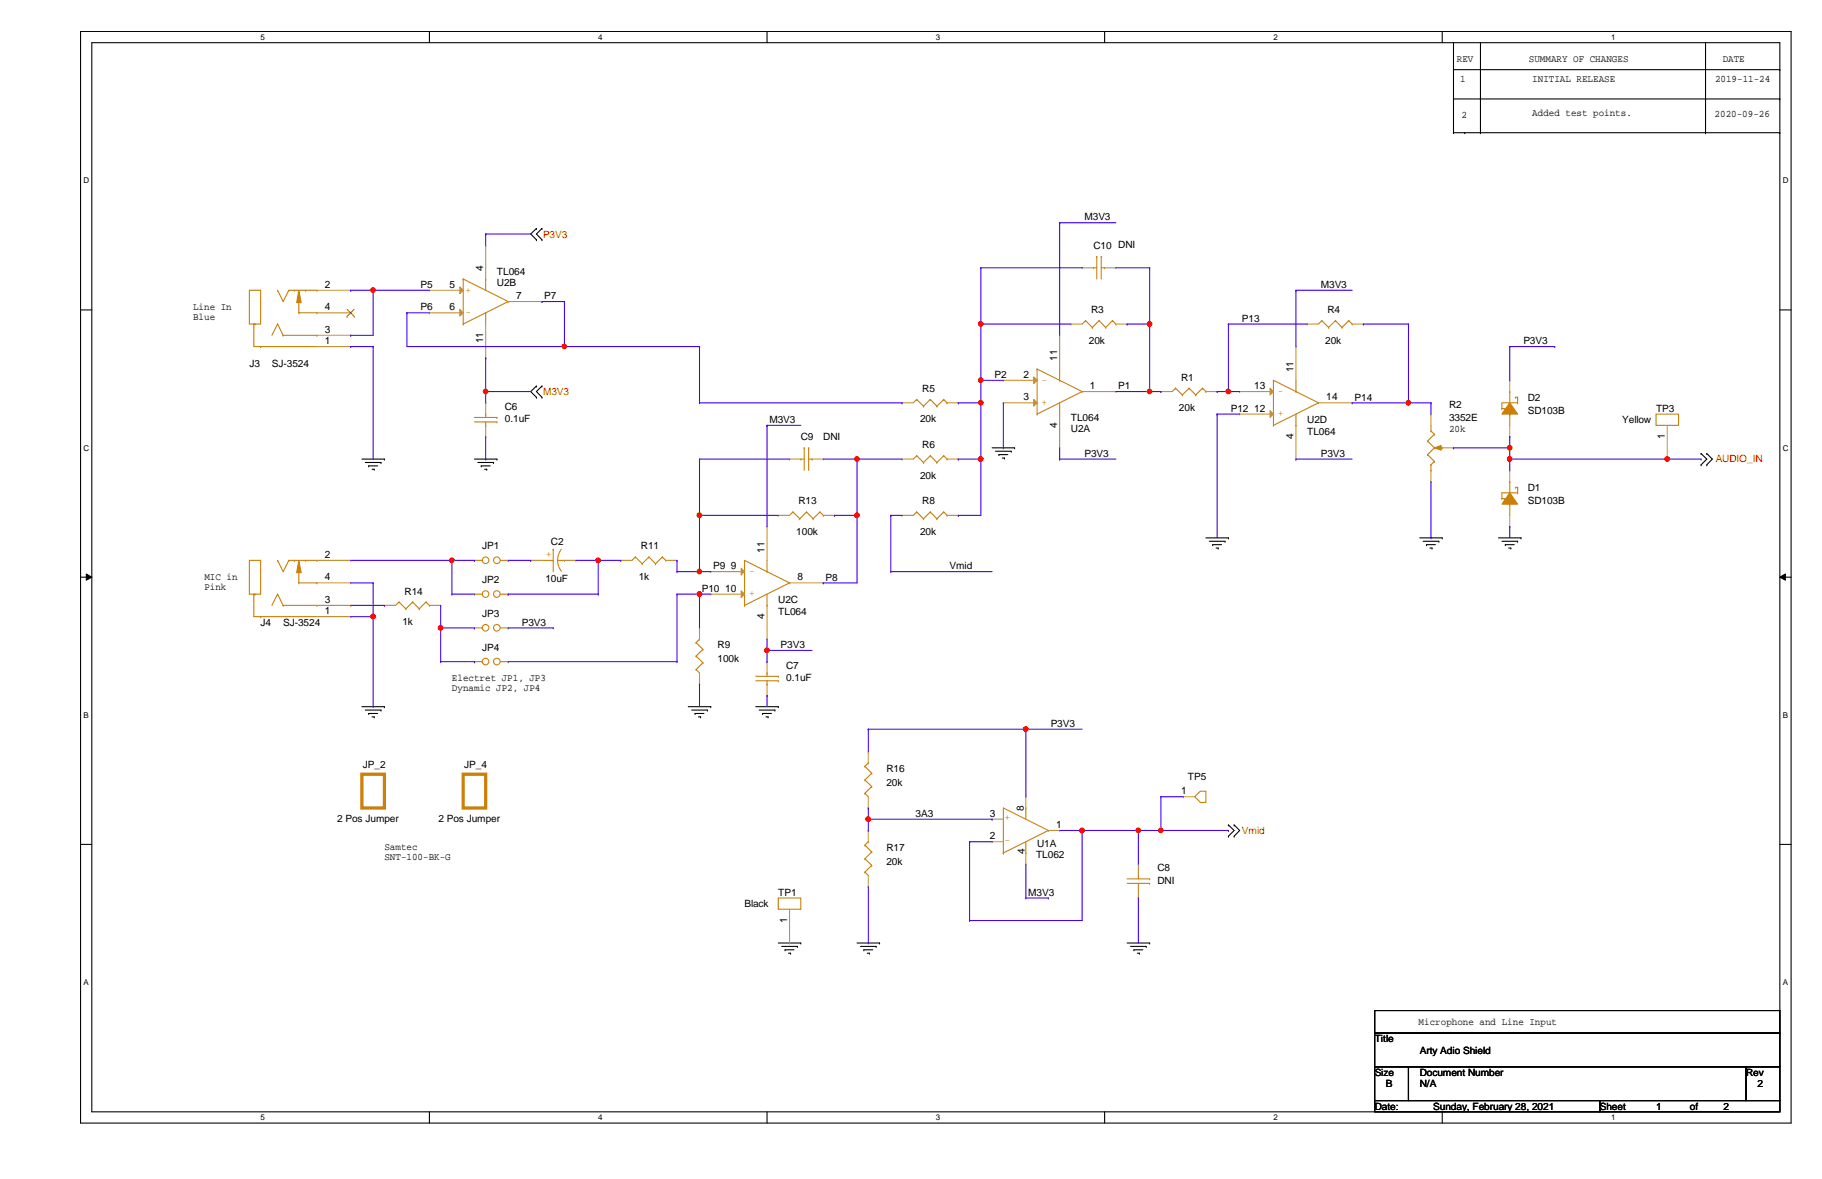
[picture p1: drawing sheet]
<svg xmlns="http://www.w3.org/2000/svg" width="432mm" height="279mm" viewBox="0 0 432 279" stroke-linecap="round" stroke-linejoin="round" font-family="sans-serif">
<path d="M19.1 7.5h405.4v258.6h-405.4zM21.8 10.1h400v253.4h-400z" fill="none" stroke="#000" stroke-width=".25"/>
<g fill="#fff">
<path d="M61.8 7.7h1v2.2h-1z"/>
<path d="M61.8 263.8h1v2.1h-1z"/>
</g>
<path d="M101.8 7.5v2.6M101.8 263.5v2.6" fill="none" stroke="#000" stroke-width=".25"/>
<g fill="#fff">
<path d="M141.8 7.7h1v2.2h-1z"/>
<path d="M141.8 263.8h1v2.1h-1z"/>
</g>
<path d="M181.8 7.5v2.6M181.8 263.5v2.6" fill="none" stroke="#000" stroke-width=".25"/>
<g fill="#fff">
<path d="M221.8 7.7h1v2.2h-1z"/>
<path d="M221.8 263.8h1v2.1h-1z"/>
</g>
<path d="M261.8 7.5v2.6M261.8 263.5v2.6" fill="none" stroke="#000" stroke-width=".25"/>
<g fill="#fff">
<path d="M301.8 7.7h1v2.2h-1z"/>
<path d="M301.8 263.8h1v2.1h-1z"/>
</g>
<path d="M341.8 7.5v2.6M341.8 263.5v2.6" fill="none" stroke="#000" stroke-width=".25"/>
<g fill="#fff">
<path d="M381.8 7.7h1v2.2h-1z"/>
<path d="M381.8 263.8h1v2.1h-1z"/>
<path d="M19.8 41.8h1.3v2.1h-1.3z"/>
<path d="M422.5 41.8h1.3v2.1h-1.3z"/>
<path d="M19.8 105.1h1.3v2.1h-1.3z"/>
<path d="M422.5 105.1h1.3v2.1h-1.3z"/>
</g>
<path d="M19.1 73.4h2.7M421.8 73.4h2.7" fill="none" stroke="#000" stroke-width=".25"/>
<g fill="#fff">
<path d="M19.8 168.4h1.2v2.2h-1.2z"/>
<path d="M422.5 168.4h1.2v2.2h-1.2z"/>
</g>
<path d="M19.1 136.8h2.7M421.8 136.8h2.7" fill="none" stroke="#000" stroke-width=".25"/>
<path d="M20.4 136l1.4 .8-1.4 .7zM421.8 136.8l1.3-.8v1.5z" fill="#000"/>
<path d="M20.4 136l1.4 .8-1.4 .7zM421.8 136.8l1.3-.8v1.5z" fill="none" stroke="#000" stroke-width=".24"/>
<g fill="#fff">
<path d="M19.8 231.8h1.2v2.1h-1.2z"/>
<path d="M422.5 231.8h1.2v2.1h-1.2z"/>
</g>
<g fill="none" stroke="#000" stroke-width=".25">
<path d="M344.5 10.1v21.4M344.5 16.5h77.3M350.9 10.1v21.4M404.2 10.1v21.4M421.8 16.5h.1M344.5 23.5h.1M344.5 31.5h.1M344.5 23.5h77.3M344.5 31.5h77.3M347.1 31.5h.1M350.9 23.5h.1M350.9 31.5h.1"/>
<path d="M404.2 23.5h.1M404.2 31.5h.1M421.8 23.5h.1M421.8 31.5h.1M127.1 54.1h.1M127.1 56.8h.1M127.1 54.1l-1.3 1.4 1.3 1.3M128.4 56.8h.1M128.4 54.1h.1M128.4 54.1l-1.3 1.4 1.3 1.3M127.1 91.5h.1M127.1 94.1h.1"/>
<path d="M127.1 91.5l-1.3 1.3 1.3 1.3M128.4 94.1h.1M128.4 91.5h.1M128.4 91.5l-1.3 1.3 1.3 1.3M85.8 108.8h5.3M86.6 109.6h3.7M87.4 110.4h.1M87.4 110.4h2.1M88.2 111.2h.5M88.7 111.2h.1M90.3 109.6h.1M91.1 108.8h.1"/>
<path d="M112.4 108.8h5.4M113.2 109.6h3.8M114 110.4h.1M114 110.4h2.2M114.9 111.2h.5M115.4 111.2h.1M117 109.6h.1M117.8 108.8h.1M235.1 106.1h5.4M235.9 106.9h3.7M236.7 107.7h.1M236.7 107.7h2.1"/>
<path d="M237.5 108.5h.5M238 108.5h.1M239.6 106.9h.1M240.5 106.1h.1M403.1 110.2h.1M403.1 107.5h.1M403.1 107.5l1.4 1.3-1.4 1.4M404.5 110.2h.1M404.5 107.5h.1M404.5 107.5l1.3 1.3-1.3 1.4M285.8 127.5h5.3M286.6 128.3h3.7"/>
<path d="M287.4 129.1h.1M287.4 129.1h2.1M288.2 129.9h.5M288.7 129.9h.1M290.3 128.3h.1M291.1 127.5h.1M336.5 127.5h5.3M337.3 128.3h3.7M338.1 129.1h.1M338.1 129.1h2.1M338.9 129.9h.5M339.4 129.9h.1"/>
<path d="M341 128.3h.1M341.8 127.5h.1M355.1 127.5h5.4M355.9 128.3h3.8M356.7 129.1h.1M356.7 129.1h2.2M357.5 129.9h.6M358.1 129.9h.1M359.7 128.3h.1M360.5 127.5h.1M85.8 167.5h5.3M86.6 168.3h3.7"/>
<path d="M87.4 169.1h.1M87.4 169.1h2.1M88.2 169.9h.5M88.7 169.9h.1M90.3 168.3h.1M91.1 167.5h.1M163.1 167.5h5.3M163.9 168.3h3.7M164.7 169.1h.1M164.7 169.1h2.1M165.5 169.9h.5M166 169.9h.1"/>
<path d="M167.6 168.3h.1M168.4 167.5h.1M179.1 167.5h5.3M179.9 168.3h3.7M180.7 169.1h.1M180.7 169.1h2.1M181.5 169.9h.5M182 169.9h.1M183.6 168.3h.1M184.4 167.5h.1M291.1 198.2h.1M291.1 195.5h.1"/>
<path d="M291.1 195.5l1.4 1.3-1.4 1.4M292.5 198.2h.1M292.5 195.5h.1M292.5 195.5l1.3 1.3-1.3 1.4M19.1 200.1h2.7M421.8 200.1h2.7M184.4 223.5h5.4M185.3 224.3h3.7M186.1 225.1h.1M186.1 225.1h2.1M186.9 225.9h.5M187.4 225.9h.1"/>
<path d="M189 224.3h.1M189.8 223.5h.1M203.1 223.5h5.3M203.9 224.3h3.7M204.7 225.1h.1M204.7 225.1h2.1M205.5 225.9h.5M206 225.9h.1M207.6 224.3h.1M208.4 223.5h.1M267.1 223.5h5.4M267.9 224.3h3.8"/>
<path d="M268.7 225.1h.1M268.7 225.1h2.1M269.5 225.9h.5M270 225.9h.1M271.7 224.3h.1M272.5 223.5h.1M325.8 239.5h96v5.3h-96zM325.8 244.8h96v8h-96zM325.8 252.8h8v8h-8zM333.8 252.8h80v8h-80zM413.8 252.8h8v8h-8zM325.8 260.8h53.3v2.7h-53.3z"/>
<path d="M379.1 260.8h42.7v2.7h-42.7z"/>
</g>
<g fill="none" stroke="#cc8006" stroke-width=".25">
<path d="M245.8 98.1h.1M245.8 87.5h.1M245.8 87.5v10.6M245.8 87.5l10.7 5.3M251.1 98.1h.1M251.1 90.1h.1M251.1 87.5v2.6M251.1 95.5v2.6M256.5 92.8h.1M256.5 92.8l-10.7 5.3M112.4 156.8h1.9M112.4 148.8h1.9"/>
<path d="M114.3 156.8h.1M114.3 148.8h.1M118.6 156.8h1.8M118.6 148.8h1.8M120.4 156.8h.1M120.4 148.8h.1M283.1 188.8l1.4-1.3h1.3v2.7h-1.3z"/>
<circle cx="115.1" cy="148.8" r=".78"/>
<circle cx="115.1" cy="156.8" r=".78"/>
<circle cx="117.7" cy="148.8" r=".78"/>
<circle cx="117.7" cy="156.8" r=".78"/>
</g>
<path d="M112.4 156.8h.1M112.4 148.8h.1M120.4 156.8h.1M120.4 148.8h.1M280.5 188.8h.1M280.5 188.8h2.6" fill="none" stroke="#a84" stroke-width=".25"/>
<path d="M245 94.7l.8 .8-.8 .8z" fill="#a84"/>
<path d="M237.8 95.5h.1M237.8 95.5h8M245 94.7l.8 .8-.8 .8z" fill="none" stroke="#a84" stroke-width=".25"/>
<path d="M245 89.3l.8 .8-.8 .8z" fill="#a84"/>
<g fill="none" stroke="#a84" stroke-width=".25">
<path d="M251.1 79.5h.1M251.1 79.5v8M256.5 63.5h.1M256.5 63.5h2.6M261.8 63.5h2.7M264.5 63.5h.1M309.8 76.8h.1M309.8 76.8h2.7M320.5 76.8h2.6M323.1 76.8h.1M237.8 90.1h.1M237.8 90.1h8"/>
<path d="M245 89.3l.8 .8-.8 .8zM251.1 98.1v8M256.5 92.8h8M264.5 92.8h.1M187.1 108.8h.1M187.1 108.8h2.7M192.4 108.8h2.7M195.1 108.8h.1M251.1 106.1h.1"/>
</g>
<g fill="none" stroke="#cc8006" stroke-width=".25">
<path d="M109.8 66.1h.1M109.8 76.8h.1M109.8 66.1l10.6 5.4M109.8 66.1v10.7M115.1 66.1h.1M115.1 74.1h.1M115.1 66.1v2.7M115.1 74.1v2.7M120.4 71.5h.1M120.4 71.5l-10.6 5.3M259.1 63.5h.1M259.1 63.5h.8"/>
<path d="M259.9 60.8h.1M259.9 60.8v5.3M261 60.8h.1M261 60.8v5.3M261 63.5h.8M261.8 63.5h.1M313.3 76h.1M313.3 76l-.8 .8M313.3 76l1.6 1.6M314.9 77.6h.1M316.5 76h.1M316.5 76l-1.6 1.6"/>
<path d="M316.5 76l1.6 1.6M318.1 77.6h.1M319.7 76h.1M319.7 76l-1.6 1.6M319.7 76l.8 .8M320.5 76.8h.1M189.8 108.8h.1M189.8 108.8h.8M190.6 106.1h.1M190.6 106.1v5.4M191.6 106.1h.1M191.6 106.1v5.4"/>
<path d="M191.6 108.8h.8M192.4 108.8h.1"/>
</g>
<path d="M109 68l.8 .8-.8 .8z" fill="#a84"/>
<path d="M101.8 68.8h.1M101.8 68.8h8M109 68l.8 .8-.8 .8z" fill="none" stroke="#a84" stroke-width=".25"/>
<path d="M109 73.3l.8 .8-.8 .8z" fill="#a84"/>
<g fill="none" stroke="#a84" stroke-width=".25">
<path d="M115.1 58.1h.1M115.1 58.1v8M101.8 74.1h.1M101.8 74.1h8M109 73.3l.8 .8-.8 .8zM115.1 76.8v8M120.4 71.5h8M128.4 71.5h.1M115.1 84.8h.1M181.8 156.8h.1M181.8 156.8v2.7M181.8 164.8h.1"/>
<path d="M181.8 162.1v2.7"/>
</g>
<g fill="none" stroke="#cc8006" stroke-width=".25">
<path d="M59.1 132.8h2.7v8h-2.7zM65.8 132.8h.1M65.8 132.8l1.3 2.7 1.4-2.7M68.5 132.8h.1M68.5 132.8h6.6M69.8 132.8h.1M70.8 138.1h.1M70.8 135.7v2.4M70.8 138.1h4.3M72.4 132.8h.1M75.1 132.8h.1M75.1 138.1h.1"/>
<path d="M60.2 140.8h.1M60.2 140.8h.3M60.2 140.8v5.3h14.9M60.5 140.8h.1M61.8 146.1h.1M65.8 140.8h.1M65.8 140.8l-1.4 2.7M65.8 140.8l1.3 2.7M67.1 143.5h.1M67.1 143.5h8M75.1 143.5h.1M181.8 159.5h.1"/>
<path d="M181.8 159.5v.8M179.1 160.3h5.3M179.1 161.3h5.3M181.8 162.1h.1M181.8 161.3v.8M184.4 160.3h.1M184.4 161.3h.1"/>
</g>
<path d="M70.8 132.8l.6 2.9h-1.1z" fill="#cc8006"/>
<path d="M355.9 96.8h.1M357.8 98.1h.1M357.8 92.8h.1M357.8 92.8v2.7M357.8 98.1v2.7M359.7 95.5h.1M359.7 94.1h.1M359.7 95.5h-3.8v1.3M359.7 94.1v1.4M70.8 132.8l.6 2.9h-1.1z" fill="none" stroke="#cc8006" stroke-width=".25"/>
<path d="M75.1 132.8h8M75.1 138.1h8M83.1 132.8h.1M83.1 138.1h.1M75.1 146.1h8M75.1 143.5h8M83.1 146.1h.1M83.1 143.5h.1" fill="none" stroke="#a84" stroke-width=".25"/>
<path d="M357.8 95.5l1.9 2.6h-3.8z" fill-rule="evenodd" fill="#cc8006"/>
<g fill="none" stroke="#cc8006" stroke-width=".25">
<path d="M301.8 90.1h.1M301.8 90.1v10.7M301.8 90.1l10.7 5.4M307.1 92.8h.1M307.1 90.1v2.7M307.1 98.1v2.7M312.5 95.5h.1M312.5 95.5l-10.7 5.3M355.9 96.8h.6M356.5 96.8h.1M357.8 95.5l1.9 2.6h-3.8zM359.2 94.1h.1"/>
<path d="M359.2 94.1h.5M301.8 100.8h.1M307.1 100.8h.1M150.6 132h.1M150.6 132l-.8 .8M150.6 132l1.6 1.6M152.2 133.6h.1M153.8 132h.1M153.8 132l-1.6 1.6M153.8 132l1.6 1.6M155.4 133.6h.1M157 132h.1"/>
<path d="M157 132l-1.6 1.6M157 132l.8 .8M157.8 132.8h.1M205.8 199.5h.1M205.8 199.5l-.8 .8M205 206.7h.1M205 203.5h.1M205 200.3h.1M205 206.7l.8 .8M205 203.5l1.6 1.6M205 200.3l1.6 1.6M206.6 205.1h.1"/>
<path d="M206.6 201.9h.1M206.6 205.1l-1.6 1.6M206.6 201.9l-1.6 1.6M267.1 208.3h5.4M267.1 209.3h5.4M269.8 207.5h.1M269.8 210.1h.1M269.8 207.5v.8M269.8 209.3v.8M272.5 208.3h.1M272.5 209.3h.1"/>
</g>
<g fill="none" stroke="#a84" stroke-width=".25">
<path d="M357.8 90.1h.1M357.8 90.1v2.7M357.8 103.5h.1M357.8 100.8v2.7M147.1 132.8h.1M147.1 132.8h2.7M157.8 132.8h2.6M160.4 132.8h.1M205.8 196.8h.1M205.8 196.8v2.7M205.8 210.1h.1M205.8 207.5v2.6"/>
<path d="M269.8 212.8h.1M269.8 204.8h.1M269.8 204.8v2.7M269.8 210.1v2.7"/>
</g>
<path d="M109.8 183.5h5.3v8h-5.3z" fill="none" stroke="#cc8006" stroke-width=".76"/>
<path d="M301 97.3l.8 .8-.8 .8z" fill="#a84"/>
<path d="M293.8 98.1h.1M293.8 98.1h8M301 97.3l.8 .8-.8 .8z" fill="none" stroke="#a84" stroke-width=".25"/>
<path d="M301 92l.8 .8-.8 .8z" fill="#a84"/>
<path d="M293.8 92.8h.1M293.8 92.8h8M301 92l.8 .8-.8 .8zM307.1 82.1h.1M307.1 82.1v8M312.5 95.5h8M320.5 95.5h.1M307.1 108.8h.1M307.1 100.8v8" fill="none" stroke="#a84" stroke-width=".25"/>
<path d="M176.4 132.8h.1M176.4 132.8v10.7M176.4 132.8l10.7 5.3M181.8 135.5h.1M181.8 132.8v2.7M187.1 138.1h.1M187.1 138.1l-10.7 5.4M176.4 143.5h.1M181.8 143.5h.1M181.8 140.8v2.7" fill="none" stroke="#cc8006" stroke-width=".25"/>
<path d="M175.6 140l.8 .8-.8 .8z" fill="#a84"/>
<path d="M175.6 140l.8 .8-.8 .8zM168.4 140.8h.1M168.4 140.8h8" fill="none" stroke="#a84" stroke-width=".25"/>
<path d="M175.6 134.7l.8 .8-.8 .8z" fill="#a84"/>
<g fill="none" stroke="#a84" stroke-width=".25">
<path d="M115.1 95.5h.1M115.1 95.5v2.6M213.8 95.5h.1M213.8 95.5h2.7M224.5 95.5h2.6M227.1 95.5h.1M275.1 92.8h.1M275.1 92.8h2.7M285.8 92.8h2.7M288.5 92.8h.1M115.1 103.5h.1M115.1 100.8v2.7"/>
<path d="M213.8 108.8h.1M213.8 108.8h2.7M224.5 108.8h2.6M227.1 108.8h.1M125.8 132.8h.1M125.8 132.8h2.6M133.8 132.8h2.6M136.4 132.8h.1M168.4 135.5h.1M168.4 135.5h8M175.6 134.7l.8 .8-.8 .8zM181.8 124.8h.1"/>
<path d="M181.8 124.8v8M187.1 138.1h8M195.1 138.1h.1M181.8 151.5h.1M181.8 143.5v8M205.8 178.1h.1M205.8 178.1v2.7M205.8 191.5h.1M205.8 188.8v2.7M235.1 199.5h.1M235.1 194.1h.1M235.1 199.5h2.7"/>
<path d="M235.1 194.1h2.7M243.1 188.8h.1M243.1 188.8v2.7M248.5 196.8h2.6M251.1 196.8h.1M187.1 215.5v8M243.1 204.8h.1M243.1 202.1v2.7M187.1 223.5h.1"/>
</g>
<g fill="none" stroke="#cc8006" stroke-width=".25">
<path d="M112.4 98.9h5.4M112.4 100h5.4M115.1 98.1h.1M115.1 98.1v.8M115.1 100v.8M117.8 98.9h.1M117.8 100h.1M217.3 94.7h.1M217.3 94.7l-.8 .8M217.3 94.7l1.6 1.6M218.9 96.3h.1M220.5 94.7h.1"/>
<path d="M220.5 94.7l-1.6 1.6M220.5 94.7l1.5 1.6M222 96.3h.1M223.6 94.7h.1M223.6 94.7l-1.6 1.6M223.6 94.7l.9 .8M224.5 95.5h.1M278.6 92h.1M278.6 92l-.8 .8M278.6 92l1.6 1.6M280.2 93.6h.1M281.8 92h.1"/>
<path d="M281.8 92l-1.6 1.6M281.8 92l1.6 1.6M283.4 93.6h.1M285 92h.1M285 92l-1.6 1.6M285 92l.8 .8M285.8 92.8h.1M115.1 100.8h.1M217.3 108h.1M217.3 108l-.8 .8M217.3 108l1.6 1.6M218.9 109.6h.1"/>
<path d="M220.5 108h.1M220.5 108l-1.6 1.6M220.5 108l1.5 1.6M222 109.6h.1M223.6 108h.1M223.6 108l-1.6 1.6M223.6 108l.9 .8M224.5 108.8h.1M128.4 132.8h2.7M131.1 130.1h.1M131.1 132.8h.1M131.1 130.1v5.4"/>
<path d="M132.2 132.8l.2 1.4 .7 1.2M132.2 132.8h1.6M133 130.2l-.6 1.2-.2 1.4M133.8 132.8h.1M205 188h.1M205 184.8h.1M205 181.6h.1M205 188l.8 .8M205 184.8l1.6 1.6M205 181.6l1.6 1.6M205.8 180.8h.1M205.8 180.8l-.8 .8"/>
<path d="M206.6 186.4h.1M206.6 183.2h.1M206.6 186.4l-1.6 1.6M206.6 183.2l-1.6 1.6M243.1 191.5h.1M243.1 191.5v2.6M243.1 199.5v2.6M248.5 196.8h.1M248.5 196.8l-10.7-5.3v10.6M248.5 196.8l-10.7 5.3M184.4 212.8h5.4v2.7h-5.4zM237.8 202.1h.1"/>
<path d="M243.1 202.1h.1"/>
</g>
<path d="M85.8 183.5h5.3v8h-5.3z" fill="none" stroke="#cc8006" stroke-width=".76"/>
<path d="M339.9 106.1l1.6-.5v1.1z" fill="#cc8006"/>
<g fill="none" stroke="#cc8006" stroke-width=".25">
<path d="M338.3 104.5h.1M338.3 107.7h.1M338.3 104.5l1.6 1.6M338.3 107.7l1.6 1.6M339.1 102.1h.1M339.1 110.2h.1M339.1 111.5h.1M339.1 100.8v1.3M339.1 110.2v1.3M339.1 102.1l.8 .8M339.9 106.1l1.6-.5v1.1zM339.9 102.9h.1"/>
<path d="M339.9 106.1h.1M339.9 109.3h.1M339.9 102.9l-1.6 1.6M339.9 106.1l-1.6 1.6M339.9 109.3l-.8 .9M341.2 106.1h.6M341.8 106.1h.1M355.9 118.2h.1M357.8 119.5h.1M357.8 114.1h.1M357.8 114.1v2.7M357.8 119.5v2.6"/>
<path d="M359.7 116.8h.1M359.7 115.5h.1M359.7 116.8h-3.8v1.4M359.7 115.5v1.3M187.9 121.3h.1M187.9 121.3l-.8 .8M187.9 121.3l1.6 1.6M189.5 122.9h.1M191.1 121.3h.1M191.1 121.3l-1.6 1.6M191.1 121.3l1.6 1.6M192.7 122.9h.1"/>
<path d="M194.3 121.3h.1M194.3 121.3l-1.6 1.6M194.3 121.3l.8 .8M195.1 122.1h.1"/>
</g>
<path d="M339.1 98.1h.1M339.1 98.1v2.7M339.1 114.1h.1M339.1 111.5v2.6M341.8 106.1h2.7M344.5 106.1h.1M184.4 122.1h.1M184.4 122.1h2.7M195.1 122.1h2.7M197.8 122.1h.1" fill="none" stroke="#a84" stroke-width=".25"/>
<path d="M357.8 116.8l1.9 2.7h-3.8z" fill-rule="evenodd" fill="#cc8006"/>
<g fill="none" stroke="#cc8006" stroke-width=".25">
<path d="M59.1 68.8h2.7v8h-2.7zM60.2 76.8h.1M60.2 76.8h.3M60.2 76.8v5.3h14.9M60.5 76.8h.1M65.8 76.8h.1M65.8 68.8h.1M65.8 76.8l-1.4 2.7M65.8 76.8l1.3 2.7M65.8 68.8l1.3 2.7 1.4-2.7M67.1 79.5h.1M67.1 79.5h8"/>
<path d="M68.5 68.8h.1M68.5 68.8h6.6M69.8 68.8h.1M70.8 74.1h.1M70.8 71.7v2.4M70.8 74.1h4.3M72.4 68.8h.1M75.1 68.8h.1M75.1 79.5h.1M75.1 74.1h.1M61.8 82.1h.1M392.5 98.1h5.3v2.7h-5.3z"/>
<path d="M355.9 118.2h.6M356.5 118.2h.1M357.8 116.8l1.9 2.7h-3.8zM359.2 115.5h.1M359.2 115.5h.5M112.4 132.8h1.9M114.3 132.8h.1M118.6 132.8h1.8M120.4 132.8h.1M94.6 142.7h.1M94.6 142.7l-.8 .8M94.6 142.7l1.6 1.6"/>
<path d="M96.2 144.3h.1M97.8 142.7h.1M97.8 142.7l-1.6 1.6M97.8 142.7l1.6 1.6M99.4 144.3h.1M101 142.7h.1M101 142.7l-1.6 1.6M101 142.7l.8 .8M101.8 143.5h.1M112.4 140.8h1.9M114.3 140.8h.1M118.6 140.8h1.8"/>
<path d="M120.4 140.8h.1M165 158.7h.1M165 155.5h.1M165 152.3h.1M165 158.7l.8 .8M165 155.5l1.6 1.6M165 152.3l1.6 1.6M165.8 151.5h.1M165.8 151.5l-.8 .8M166.6 157.1h.1M166.6 153.9h.1M166.6 157.1l-1.6 1.6"/>
<path d="M166.6 153.9l-1.6 1.6"/>
<circle cx="115.1" cy="132.8" r=".78"/>
<circle cx="117.7" cy="132.8" r=".78"/>
<circle cx="115.1" cy="140.8" r=".78"/>
<circle cx="117.7" cy="140.8" r=".78"/>
</g>
<g fill="none" stroke="#a84" stroke-width=".25">
<path d="M357.8 111.5h.1M357.8 111.5v2.6M395.1 108.8h.1M395.1 100.8v8M112.4 132.8h.1M120.4 132.8h.1M357.8 124.8h.1M357.8 122.1v2.7M91.1 143.5h.1M91.1 143.5h2.7M101.8 143.5h2.6M104.4 143.5h.1"/>
<path d="M112.4 140.8h.1M120.4 140.8h.1M165.8 148.8h.1M165.8 148.8v2.7M165.8 159.5v2.6M165.8 162.1h.1"/>
</g>
<path d="M70.8 68.8l.6 2.9h-1.1z" fill="#cc8006"/>
<g fill="none" stroke="#cc8006" stroke-width=".25">
<path d="M70.8 68.8l.6 2.9h-1.1zM257.3 76h.1M257.3 76l-.8 .8M257.3 76l1.6 1.6M258.9 77.6h.1M260.5 76h.1M260.5 76l-1.6 1.6M260.5 76l1.5 1.6M262 77.6h.1M263.7 76h.1M263.7 76l-1.7 1.6M263.7 76l.8 .8"/>
<path d="M264.5 76.8h.1M217.3 121.3h.1M217.3 121.3l-.8 .8M217.3 121.3l1.6 1.6M218.9 122.9h.1M220.5 121.3h.1M220.5 121.3l-1.6 1.6M220.5 121.3l1.5 1.6M222 122.9h.1M223.6 121.3h.1M223.6 121.3l-1.6 1.6M223.6 121.3l.9 .8"/>
<path d="M224.5 122.1h.1"/>
</g>
<g fill="none" stroke="#a84" stroke-width=".25">
<path d="M75.1 68.8h8M75.1 79.5h8M75.1 74.1h8M83.1 68.8h.1M83.1 79.5h.1M83.1 74.1h.1M253.8 76.8h.1M253.8 76.8h2.7M264.5 76.8h2.6M267.1 76.8h.1M75.1 82.1h8M83.1 82.1h.1"/>
<path d="M213.8 122.1h.1M213.8 122.1h2.7M224.5 122.1h2.6M227.1 122.1h.1"/>
</g>
<path d="M82.3 75h.1M82.3 73.3l1.6 1.7M83.9 73.3l-1.6 1.7M83.9 75h.1" fill="none" stroke="#804000" stroke-width=".24"/>
<path d="M291.1 76.8h.1M291.1 76.8h18.7M291.1 76.8v16M288.5 92.8h.1M288.5 98.1h.1M288.5 92.8h5.3M288.5 98.1h5.3M288.5 98.1v29.4M291.1 92.8h.1" fill="none" stroke="#4200ff" stroke-width=".25"/>
<circle cx="291.1" cy="92.8" r=".54" fill="#f00"/>
<circle cx="291.1" cy="92.8" r=".54" fill="none" stroke="#f00" stroke-width=".25"/>
<path d="M323.1 76.8h.1M323.1 76.8h10.7M333.8 76.8h.1M333.8 76.8v18.7h-13.3M320.5 95.5h.1" fill="none" stroke="#4200ff" stroke-width=".25"/>
<circle cx="333.8" cy="95.4" r=".54" fill="#f00"/>
<circle cx="333.8" cy="95.4" r=".54" fill="none" stroke="#f00" stroke-width=".25"/>
<g fill="none" stroke="#4200ff" stroke-width=".25">
<path d="M232.5 76.8h.1M232.5 76.8h21.3M232.5 76.8v13.3M267.1 76.8h.1M267.1 76.8h5.4M272.5 76.8h.1M272.5 76.8v16M307.1 68.8h.1M307.1 68.8v13.3M307.1 68.8h13.4M264.5 92.8h8M272.5 92.8h.1"/>
<path d="M307.1 108.8h.1M307.1 108.8h13.4"/>
</g>
<circle cx="232.4" cy="90.1" r=".54" fill="#f00"/>
<circle cx="232.4" cy="90.1" r=".54" fill="none" stroke="#f00" stroke-width=".25"/>
<path d="M227.1 95.5h.1M227.1 95.5h5.4M232.5 90.1h.1M232.5 95.5h.1M232.5 90.1h5.3M232.5 95.5v13.3h-5.4M227.1 108.8h.1" fill="none" stroke="#4200ff" stroke-width=".25"/>
<circle cx="232.4" cy="108.8" r=".54" fill="#f00"/>
<circle cx="232.4" cy="108.8" r=".54" fill="none" stroke="#f00" stroke-width=".25"/>
<circle cx="232.4" cy="95.4" r=".54" fill="#f00"/>
<circle cx="232.4" cy="95.4" r=".54" fill="none" stroke="#f00" stroke-width=".25"/>
<g fill="none" stroke="#4200ff" stroke-width=".25">
<path d="M83.1 68.8h.1M83.1 68.8h5.3M96.4 74.1h.1M96.4 74.1v8h37.4M96.4 74.1h5.4M128.4 71.5h.1M128.4 71.5h5.4M133.8 71.5h.1M133.8 71.5v10.6M133.8 82.1h.1M232.5 108.8h.1M232.5 108.8v13.3h-5.4"/>
<path d="M227.1 122.1h.1"/>
</g>
<circle cx="133.7" cy="82.1" r=".54" fill="#f00"/>
<circle cx="133.7" cy="82.1" r=".54" fill="none" stroke="#f00" stroke-width=".25"/>
<path d="M83.1 79.5h.1M88.4 68.8h.1M88.4 68.8v10.7h-5.3M83.1 82.1h.1M83.1 82.1h5.3M88.4 82.1h.1M88.4 82.1v26.7" fill="none" stroke="#4200ff" stroke-width=".25"/>
<circle cx="88.4" cy="68.8" r=".54" fill="#f00"/>
<circle cx="88.4" cy="68.8" r=".54" fill="none" stroke="#f00" stroke-width=".25"/>
<path d="M88.4 68.8h.1M88.4 68.8h13.4M160.4 132.8h.1M160.4 135.5h.1M160.4 132.8v2.7M160.4 135.5h5.4M83.1 143.5h8M91.1 143.5h.1" fill="none" stroke="#4200ff" stroke-width=".25"/>
<circle cx="165.7" cy="135.4" r=".54" fill="#f00"/>
<circle cx="165.7" cy="135.4" r=".54" fill="none" stroke="#f00" stroke-width=".25"/>
<path d="M165.8 122.1h.1M165.8 122.1h18.6" fill="none" stroke="#4200ff" stroke-width=".25"/>
<circle cx="165.7" cy="122.1" r=".54" fill="#f00"/>
<circle cx="165.7" cy="122.1" r=".54" fill="none" stroke="#f00" stroke-width=".25"/>
<g fill="none" stroke="#4200ff" stroke-width=".25">
<path d="M203.1 108.8h.1M203.1 108.8v29.3h-8M203.1 108.8h10.7M165.8 122.1h.1M165.8 135.5h.1M165.8 122.1v13.4M165.8 135.5h2.6M195.1 138.1h.1M197.8 122.1h.1M197.8 122.1h5.3M203.1 122.1h.1M165.8 140.8h.1"/>
<path d="M165.8 140.8v8M165.8 140.8h2.6M165.8 162.1h.1M165.8 162.1v5.4"/>
</g>
<circle cx="203.1" cy="122.1" r=".54" fill="#f00"/>
<circle cx="203.1" cy="122.1" r=".54" fill="none" stroke="#f00" stroke-width=".25"/>
<circle cx="203.1" cy="108.8" r=".54" fill="#f00"/>
<circle cx="203.1" cy="108.8" r=".54" fill="none" stroke="#f00" stroke-width=".25"/>
<g fill="none" stroke="#4200ff" stroke-width=".25">
<path d="M333.8 95.5h.1M333.8 95.5h5.3M339.1 95.5h.1M339.1 95.5v2.6M344.5 106.1h.1M344.5 106.1h13.3M357.8 103.5h.1M357.8 106.1h.1M357.8 103.5v5.3M211.1 122.1h.1M211.1 135.5h.1M211.1 122.1h2.7"/>
<path d="M211.1 122.1v13.4M211.1 135.5h24M357.8 124.8h.1M357.8 124.8v2.7"/>
</g>
<circle cx="357.8" cy="108.8" r=".54" fill="#f00"/>
<circle cx="357.8" cy="108.8" r=".54" fill="none" stroke="#f00" stroke-width=".25"/>
<circle cx="357.8" cy="106.1" r=".54" fill="#f00"/>
<circle cx="357.8" cy="106.1" r=".54" fill="none" stroke="#f00" stroke-width=".25"/>
<path d="M357.8 108.8h37.3M395.1 108.8h.1" fill="none" stroke="#4200ff" stroke-width=".25"/>
<circle cx="395.1" cy="108.8" r=".54" fill="#f00"/>
<circle cx="395.1" cy="108.8" r=".54" fill="none" stroke="#f00" stroke-width=".25"/>
<path d="M357.8 108.8h.1M357.8 108.8v2.7M83.1 132.8h24M107.1 132.8h.1M136.4 132.8h5.4M141.8 132.8h.1M104.4 148.8h.1M104.4 143.5v5.3M104.4 148.8h8M112.4 148.8h.1" fill="none" stroke="#4200ff" stroke-width=".25"/>
<circle cx="104.4" cy="148.8" r=".54" fill="#f00"/>
<circle cx="104.4" cy="148.8" r=".54" fill="none" stroke="#f00" stroke-width=".25"/>
<path d="M104.4 156.8h.1M104.4 148.8v8M104.4 156.8h8M112.4 156.8h.1M120.4 156.8h40M120.4 148.8h10.7M131.1 148.8h.1M160.4 156.8h.1M160.4 140.8h.1M160.4 140.8v16M160.4 140.8h5.4M165.8 140.8h.1" fill="none" stroke="#4200ff" stroke-width=".25"/>
<circle cx="165.7" cy="140.8" r=".54" fill="#f00"/>
<circle cx="165.7" cy="140.8" r=".54" fill="none" stroke="#f00" stroke-width=".25"/>
<path d="M357.8 82.1h.1M357.8 82.1v8M357.8 82.1h10.7M368.5 82.1h.1M339.1 114.1v13.4M141.8 132.8v8M339.1 127.5h.1M88.4 146.1v21.4M141.8 140.8h.1M88.4 167.5h.1" fill="none" stroke="#4200ff" stroke-width=".25"/>
<circle cx="141.7" cy="132.8" r=".54" fill="#f00"/>
<circle cx="141.7" cy="132.8" r=".54" fill="none" stroke="#f00" stroke-width=".25"/>
<path d="M107.1 132.8h.1M107.1 132.8v8M141.8 132.8h5.3M147.1 132.8h.1M107.1 140.8h.1M107.1 140.8h5.3M120.4 140.8h.1M120.4 140.8h21.4" fill="none" stroke="#4200ff" stroke-width=".25"/>
<circle cx="107.1" cy="132.8" r=".54" fill="#f00"/>
<circle cx="107.1" cy="132.8" r=".54" fill="none" stroke="#f00" stroke-width=".25"/>
<path d="M115.1 55.5h.1M115.1 55.5v2.6M115.1 55.5h10.7M115.1 84.8h.1M115.1 92.8h.1M115.1 84.8v8M115.1 92.8h10.7M107.1 132.8h5.3M112.4 132.8h.1M120.4 132.8h5.4M125.8 132.8h.1" fill="none" stroke="#4200ff" stroke-width=".25"/>
<circle cx="115.1" cy="92.8" r=".54" fill="#f00"/>
<circle cx="115.1" cy="92.8" r=".54" fill="none" stroke="#f00" stroke-width=".25"/>
<g fill="none" stroke="#4200ff" stroke-width=".25">
<path d="M251.1 52.8h.1M251.1 52.8v26.7M251.1 52.8h13.4M181.8 100.8h.1M181.8 100.8v24M181.8 100.8h8M251.1 108.8h.1M251.1 106.1v2.7M251.1 108.8h13.4M181.8 154.1h.1M181.8 154.1h10.6M205.8 191.5h.1"/>
<path d="M205.8 191.5v2.6h29.3M235.1 194.1h.1"/>
</g>
<circle cx="205.8" cy="194.1" r=".54" fill="#f00"/>
<circle cx="205.8" cy="194.1" r=".54" fill="none" stroke="#f00" stroke-width=".25"/>
<path d="M205.8 172.8h.1M205.8 172.8v5.3M205.8 172.8h37.3M205.8 196.8h.1M205.8 194.1v2.7" fill="none" stroke="#4200ff" stroke-width=".25"/>
<circle cx="243.1" cy="172.8" r=".54" fill="#f00"/>
<circle cx="243.1" cy="172.8" r=".54" fill="none" stroke="#f00" stroke-width=".25"/>
<path d="M243.1 172.8h.1M243.1 172.8v16M243.1 172.8h13.4M229.8 199.5h.1M229.8 199.5v18.6M256.5 196.8h.1M256.5 196.8v21.3h-26.7M229.8 218.1h.1" fill="none" stroke="#4200ff" stroke-width=".25"/>
<circle cx="256.4" cy="196.8" r=".54" fill="#f00"/>
<circle cx="256.4" cy="196.8" r=".54" fill="none" stroke="#f00" stroke-width=".25"/>
<path d="M181.8 154.1h.1M181.8 151.5v2.6M256.5 196.8h13.3M269.8 196.8h.1M205.8 210.1v13.4M243.1 212.8h.1M243.1 204.8v8M243.1 212.8h5.4M248.5 212.8h.1M205.8 223.5h.1" fill="none" stroke="#4200ff" stroke-width=".25"/>
<circle cx="181.8" cy="154.1" r=".54" fill="#f00"/>
<circle cx="181.8" cy="154.1" r=".54" fill="none" stroke="#f00" stroke-width=".25"/>
<g fill="none" stroke="#4200ff" stroke-width=".25">
<path d="M115.1 92.8h.1M115.1 92.8v2.7M133.8 82.1h32M165.8 82.1h.1M165.8 95.5h.1M165.8 82.1v13.4M165.8 95.5h48M213.8 95.5h.1M115.1 108.8h.1M115.1 103.5v5.3M83.1 138.1h5.3M88.4 138.1h.1"/>
<path d="M88.4 138.1v8M83.1 146.1h5.3M88.4 146.1h.1M181.8 156.8h.1M181.8 154.1v2.7M181.8 164.8h.1M181.8 164.8v2.7M229.8 199.5h.1M229.8 199.5h5.3M251.1 196.8h5.4M256.5 196.8h.1"/>
</g>
<circle cx="88.4" cy="146.1" r=".54" fill="#f00"/>
<circle cx="88.4" cy="146.1" r=".54" fill="none" stroke="#f00" stroke-width=".25"/>
<path d="M272.5 92.8h2.6M275.1 92.8h.1" fill="none" stroke="#4200ff" stroke-width=".25"/>
<circle cx="272.4" cy="92.8" r=".54" fill="#f00"/>
<circle cx="272.4" cy="92.8" r=".54" fill="none" stroke="#f00" stroke-width=".25"/>
<path d="M232.5 90.1h.1M232.5 90.1v5.4M237.8 95.5v10.6M237.8 106.1h.1M269.8 196.8h.1M269.8 196.8v8" fill="none" stroke="#4200ff" stroke-width=".25"/>
<circle cx="269.8" cy="196.8" r=".54" fill="#f00"/>
<circle cx="269.8" cy="196.8" r=".54" fill="none" stroke="#f00" stroke-width=".25"/>
<path d="M269.8 196.8h5.3M275.1 196.8h.1" fill="none" stroke="#4200ff" stroke-width=".25"/>
<circle cx="275.1" cy="196.8" r=".54" fill="#f00"/>
<circle cx="275.1" cy="196.8" r=".54" fill="none" stroke="#f00" stroke-width=".25"/>
<path d="M264.5 63.5h8M272.5 63.5h.1M272.5 76.8h.1M272.5 63.5v13.3M165.8 108.8h.1M165.8 108.8h21.3M165.8 108.8v13.3M195.1 108.8h8M203.1 108.8h.1M165.8 122.1h.1M269.8 212.8h.1M269.8 212.8v10.7" fill="none" stroke="#4200ff" stroke-width=".25"/>
<circle cx="272.4" cy="76.8" r=".54" fill="#f00"/>
<circle cx="272.4" cy="76.8" r=".54" fill="none" stroke="#f00" stroke-width=".25"/>
<path d="M232.5 63.5h.1M232.5 76.8h.1M232.5 63.5h24M232.5 63.5v13.3" fill="none" stroke="#4200ff" stroke-width=".25"/>
<circle cx="232.4" cy="76.8" r=".54" fill="#f00"/>
<circle cx="232.4" cy="76.8" r=".54" fill="none" stroke="#f00" stroke-width=".25"/>
<path d="M395.1 108.8h8M403.1 108.8h.1M275.1 188.8h.1M275.1 196.8h.1M275.1 188.8h5.4M275.1 188.8v8M275.1 196.8h16M291.1 196.8h.1" fill="none" stroke="#4200ff" stroke-width=".25"/>
<circle cx="291.1" cy="92.8" r=".54" fill="#f00"/>
<circle cx="291.1" cy="92.8" r=".54" fill="none" stroke="#f00" stroke-width=".25"/>
<circle cx="333.8" cy="95.4" r=".54" fill="#f00"/>
<circle cx="333.8" cy="95.4" r=".54" fill="none" stroke="#f00" stroke-width=".25"/>
<circle cx="232.4" cy="90.1" r=".54" fill="#f00"/>
<circle cx="232.4" cy="90.1" r=".54" fill="none" stroke="#f00" stroke-width=".25"/>
<circle cx="232.4" cy="108.8" r=".54" fill="#f00"/>
<circle cx="232.4" cy="108.8" r=".54" fill="none" stroke="#f00" stroke-width=".25"/>
<circle cx="232.4" cy="95.4" r=".54" fill="#f00"/>
<circle cx="232.4" cy="95.4" r=".54" fill="none" stroke="#f00" stroke-width=".25"/>
<circle cx="133.7" cy="82.1" r=".54" fill="#f00"/>
<circle cx="133.7" cy="82.1" r=".54" fill="none" stroke="#f00" stroke-width=".25"/>
<circle cx="88.4" cy="68.8" r=".54" fill="#f00"/>
<circle cx="88.4" cy="68.8" r=".54" fill="none" stroke="#f00" stroke-width=".25"/>
<circle cx="165.7" cy="135.4" r=".54" fill="#f00"/>
<circle cx="165.7" cy="135.4" r=".54" fill="none" stroke="#f00" stroke-width=".25"/>
<circle cx="165.7" cy="122.1" r=".54" fill="#f00"/>
<circle cx="165.7" cy="122.1" r=".54" fill="none" stroke="#f00" stroke-width=".25"/>
<circle cx="203.1" cy="122.1" r=".54" fill="#f00"/>
<circle cx="203.1" cy="122.1" r=".54" fill="none" stroke="#f00" stroke-width=".25"/>
<circle cx="203.1" cy="108.8" r=".54" fill="#f00"/>
<circle cx="203.1" cy="108.8" r=".54" fill="none" stroke="#f00" stroke-width=".25"/>
<circle cx="357.8" cy="108.8" r=".54" fill="#f00"/>
<circle cx="357.8" cy="108.8" r=".54" fill="none" stroke="#f00" stroke-width=".25"/>
<circle cx="357.8" cy="106.1" r=".54" fill="#f00"/>
<circle cx="357.8" cy="106.1" r=".54" fill="none" stroke="#f00" stroke-width=".25"/>
<circle cx="395.1" cy="108.8" r=".54" fill="#f00"/>
<circle cx="395.1" cy="108.8" r=".54" fill="none" stroke="#f00" stroke-width=".25"/>
<circle cx="104.4" cy="148.8" r=".54" fill="#f00"/>
<circle cx="104.4" cy="148.8" r=".54" fill="none" stroke="#f00" stroke-width=".25"/>
<circle cx="165.7" cy="140.8" r=".54" fill="#f00"/>
<circle cx="165.7" cy="140.8" r=".54" fill="none" stroke="#f00" stroke-width=".25"/>
<circle cx="141.7" cy="132.8" r=".54" fill="#f00"/>
<circle cx="141.7" cy="132.8" r=".54" fill="none" stroke="#f00" stroke-width=".25"/>
<circle cx="107.1" cy="132.8" r=".54" fill="#f00"/>
<circle cx="107.1" cy="132.8" r=".54" fill="none" stroke="#f00" stroke-width=".25"/>
<circle cx="115.1" cy="92.8" r=".54" fill="#f00"/>
<circle cx="115.1" cy="92.8" r=".54" fill="none" stroke="#f00" stroke-width=".25"/>
<circle cx="205.8" cy="194.1" r=".54" fill="#f00"/>
<circle cx="205.8" cy="194.1" r=".54" fill="none" stroke="#f00" stroke-width=".25"/>
<circle cx="243.1" cy="172.8" r=".54" fill="#f00"/>
<circle cx="243.1" cy="172.8" r=".54" fill="none" stroke="#f00" stroke-width=".25"/>
<circle cx="256.4" cy="196.8" r=".54" fill="#f00"/>
<circle cx="256.4" cy="196.8" r=".54" fill="none" stroke="#f00" stroke-width=".25"/>
<circle cx="181.8" cy="154.1" r=".54" fill="#f00"/>
<circle cx="181.8" cy="154.1" r=".54" fill="none" stroke="#f00" stroke-width=".25"/>
<circle cx="88.4" cy="146.1" r=".54" fill="#f00"/>
<circle cx="88.4" cy="146.1" r=".54" fill="none" stroke="#f00" stroke-width=".25"/>
<circle cx="272.4" cy="92.8" r=".54" fill="#f00"/>
<circle cx="272.4" cy="92.8" r=".54" fill="none" stroke="#f00" stroke-width=".25"/>
<circle cx="269.8" cy="196.8" r=".54" fill="#f00"/>
<circle cx="269.8" cy="196.8" r=".54" fill="none" stroke="#f00" stroke-width=".25"/>
<circle cx="275.1" cy="196.8" r=".54" fill="#f00"/>
<circle cx="275.1" cy="196.8" r=".54" fill="none" stroke="#f00" stroke-width=".25"/>
<circle cx="272.4" cy="76.8" r=".54" fill="#f00"/>
<circle cx="272.4" cy="76.8" r=".54" fill="none" stroke="#f00" stroke-width=".25"/>
<circle cx="232.4" cy="76.8" r=".54" fill="#f00"/>
<circle cx="232.4" cy="76.8" r=".54" fill="none" stroke="#f00" stroke-width=".25"/>
<g font-size="2.4">
<text x="345.3" y="14.7">REV</text>
<text x="362.3" y="14.7">SUMMARY OF CHANGES</text>
<text x="408.3" y="14.7">DATE</text>
<text x="346.1" y="19.5">1</text>
<text x="363.1" y="19.5">INITIAL RELEASE</text>
<text x="406.4" y="19.5">2019-11-24</text>
<text x="346.3" y="28">2</text>
<text x="363.1" y="27.5">Added test points.</text>
<text x="406.4" y="27.8">2020-09-26</text>
<text x="257" y="52.2">M3V3</text>
<text x="259.1" y="59">C10 DNI</text>
<text x="114.5" y="64.3" transform="rotate(-90 114.5 64.3)">4</text>
<text x="117.8" y="65.1">TL064</text>
<text x="77" y="68.2">2</text>
<text x="99.7" y="68.2">P5</text>
<text x="106.6" y="68.2">5</text>
<text x="117.8" y="67.8">U2B</text>
<text x="122.3" y="70.9">7</text>
<text x="129" y="70.9">P7</text>
<text x="313" y="68.2">M3V3</text>
<text x="45.8" y="73.4">Line In</text>
<text x="45.8" y="75.7">Blue</text>
<text x="77" y="73.5">4</text>
<text x="99.7" y="73.6">P6</text>
<text x="106.6" y="73.5">6</text>
<text x="258.6" y="74.2">R3</text>
<text x="294.3" y="76.2">P13</text>
<text x="314.6" y="74.2">R4</text>
<text x="77" y="81.5">1</text>
<text x="77" y="78.9">3</text>
<text x="114.5" y="81.4" transform="rotate(-90 114.5 81.4)">11</text>
<text x="258.1" y="81.4">20k</text>
<text x="314.1" y="81.4">20k</text>
<text x="361" y="81.6">P3V3</text>
<text x="59.1" y="87">J3</text>
<text x="64.4" y="87">SJ-3524</text>
<text x="235.7" y="89.6">P2</text>
<text x="242.6" y="89.5">2</text>
<text x="250.5" y="85.6" transform="rotate(-90 250.5 85.6)">11</text>
<text x="306.5" y="88.3" transform="rotate(-90 306.5 88.3)">11</text>
<text x="218.6" y="92.9">R5</text>
<text x="242.6" y="94.9">3</text>
<text x="258.3" y="92.2">1</text>
<text x="265" y="92.2">P1</text>
<text x="279.9" y="90.2">R1</text>
<text x="297.2" y="92.2">13</text>
<text x="314.3" y="94.9">14</text>
<text x="321" y="94.9">P14</text>
<text x="362.1" y="95">D2</text>
<text x="119.6" y="97.1">C6</text>
<text x="119.6" y="100.1">0.1uF</text>
<text x="182.3" y="100.2">M3V3</text>
<text x="218.1" y="100.1">20k</text>
<text x="250.5" y="101.3" transform="rotate(-90 250.5 101.3)">4</text>
<text x="253.8" y="99.8">TL064</text>
<text x="279.4" y="97.4">20k</text>
<text x="291.7" y="97.6">P12</text>
<text x="297.2" y="97.5">12</text>
<text x="309.8" y="100.3">U2D</text>
<text x="343.4" y="96.6">R2</text>
<text x="343.4" y="99.8">3352E</text>
<text x="362.1" y="98.2">SD103B</text>
<text x="384.5" y="100.3">Yellow</text>
<text x="392.5" y="97.7">TP3</text>
<text x="189.8" y="104.4">C9</text>
<text x="195.1" y="104.4">DNI</text>
<text x="218.6" y="106.2">R6</text>
<text x="253.8" y="102.4">U2A</text>
<text x="306.5" y="104" transform="rotate(-90 306.5 104)">4</text>
<text x="309.8" y="103">TL064</text>
<text x="343.4" y="102.4">20k</text>
<text x="394.5" y="104" transform="rotate(-90 394.5 104)">1</text>
<text x="218.1" y="113.4">20k</text>
<text x="257" y="108.2">P3V3</text>
<text x="313" y="108.2">P3V3</text>
<text x="189.2" y="119.5">R13</text>
<text x="218.6" y="119.5">R8</text>
<text x="362.1" y="116.3">D1</text>
<text x="362.1" y="119.5">SD103B</text>
<text x="114.3" y="130.2">JP1</text>
<text x="130.6" y="129.1">C2</text>
<text x="151.9" y="130.2">R11</text>
<text x="181.2" y="130.9" transform="rotate(-90 181.2 130.9)">11</text>
<text x="188.7" y="126.7">100k</text>
<text x="218.1" y="126.7">20k</text>
<text x="48.4" y="137.4">MIC in</text>
<text x="77" y="132.2">2</text>
<text x="77" y="137.5">4</text>
<text x="129.2" y="137.9">10uF</text>
<text x="151.4" y="137.4">1k</text>
<text x="169" y="134.9">P9</text>
<text x="173.2" y="134.9">9</text>
<text x="189" y="137.5">8</text>
<text x="195.7" y="137.6">P8</text>
<text x="225" y="134.9">Vmid</text>
<text x="48.4" y="139.7">Pink</text>
<text x="77" y="142.9">3</text>
<text x="95.9" y="140.9">R14</text>
<text x="114.3" y="138.2">JP2</text>
<text x="166.3" y="140.2">P10</text>
<text x="171.9" y="140.2">10</text>
<text x="184.4" y="143">U2C</text>
<text x="61.8" y="148.3">J4</text>
<text x="67.1" y="148.3">SJ-3524</text>
<text x="77" y="145.5">1</text>
<text x="95.4" y="148.1">1k</text>
<text x="114.3" y="146.2">JP3</text>
<text x="123.7" y="148.3">P3V3</text>
<text x="181.2" y="146.7" transform="rotate(-90 181.2 146.7)">4</text>
<text x="184.4" y="145.7">TL064</text>
<text x="114.3" y="154.2">JP4</text>
<text x="170.1" y="153.7">R9</text>
<text x="185" y="153.6">P3V3</text>
<text x="107.1" y="161.4">Electret JP1, JP3</text>
<text x="170.1" y="156.9">100k</text>
<text x="186.3" y="158.5">C7</text>
<text x="186.3" y="161.4">0.1uF</text>
<text x="107.1" y="163.7">Dynamic JP2, JP4</text>
<text x="249" y="172.3">P3V3</text>
<text x="86" y="181.9">JP_2</text>
<text x="110" y="181.9">JP_4</text>
<text x="210.1" y="183">R16</text>
<text x="281.5" y="184.9">TP5</text>
<text x="210.1" y="186.2">20k</text>
<text x="279.9" y="188.2">1</text>
<text x="79.9" y="194.7">2 Pos Jumper</text>
<text x="103.9" y="194.7">2 Pos Jumper</text>
<text x="217" y="193.6">3A3</text>
<text x="234.6" y="193.5">3</text>
<text x="242.7" y="192.3" transform="rotate(-90 242.7 192.3)">8</text>
<text x="250.3" y="196.2">1</text>
<text x="91.1" y="201.4">Samtec</text>
<text x="91.1" y="203.7">SNT-100-BK-G</text>
<text x="210.1" y="201.7">R17</text>
<text x="234.6" y="198.9">2</text>
<text x="242.9" y="202.4" transform="rotate(-90 242.9 202.4)">4</text>
<text x="245.5" y="203.3">TL062</text>
<text x="245.8" y="200.6">U1A</text>
<text x="210.1" y="204.9">20k</text>
<text x="274.3" y="206.5">C8</text>
<text x="274.3" y="209.4">DNI</text>
<text x="176.4" y="215">Black</text>
<text x="184.4" y="212.3">TP1</text>
<text x="243.7" y="212.3">M3V3</text>
<text x="186.5" y="218.7" transform="rotate(-90 186.5 218.7)">1</text>
<text x="336.2" y="243">Microphone and Line Input</text>
<text x="325.8" y="247">Title</text>
<text x="336.5" y="249.7">Arty Adio Shield</text>
<text x="325.8" y="255">Size</text>
<text x="328.5" y="257.7">B</text>
<text x="336.5" y="255">Document Number</text>
<text x="336.5" y="257.7">N/A</text>
<text x="413.8" y="255">Rev</text>
<text x="416.5" y="257.7">2</text>
<text x="325.8" y="263">Date:</text>
<text x="339.7" y="263">Sunday, February 28, 2021</text>
<text x="379.1" y="263">Sheet</text>
<text x="392.5" y="263">1</text>
<text x="400.5" y="263">of</text>
<text x="408.5" y="263">2</text>
</g>
<g font-size="2.4" fill="#f00">
<text x="128.7" y="56.3">P3V3</text>
<text x="128.7" y="93.7">M3V3</text>
<text x="406.6" y="109.4">AUDIO_IN</text>
<text x="294.3" y="197.7">Vmid</text>
</g>
<g font-size="2.4" fill="#cc8006">
<text x="110.3" y="69.4">+</text>
<text x="110.3" y="74.7">-</text>
<text x="248.2" y="89.5" transform="rotate(180 248.2 89.5)">-</text>
<text x="248.2" y="94.8" transform="rotate(180 248.2 94.8)">+</text>
<text x="304.2" y="92.2" transform="rotate(180 304.2 92.2)">-</text>
<text x="304.2" y="97.5" transform="rotate(180 304.2 97.5)">+</text>
<text x="130.7" y="132" transform="rotate(-90 130.7 132)">+</text>
<text x="178.9" y="134.8" transform="rotate(180 178.9 134.8)">-</text>
<text x="178.9" y="140.2" transform="rotate(180 178.9 140.2)">+</text>
<text x="238" y="194.4">+</text>
<text x="238" y="199.8">-</text>
</g>
<g font-size="1.9">
<text x="61.8" y="9.4">5</text>
<text x="141.8" y="9.4">4</text>
<text x="221.8" y="9.4">3</text>
<text x="301.8" y="9.4">2</text>
<text x="381.8" y="9.4">1</text>
<text x="19.8" y="43.5">D</text>
<text x="422.5" y="43.5">D</text>
<text x="19.8" y="106.8">C</text>
<text x="422.5" y="106.8">C</text>
<text x="19.8" y="170.1">B</text>
<text x="422.5" y="170.1">B</text>
<text x="19.8" y="233.5">A</text>
<text x="422.5" y="233.5">A</text>
<text x="61.8" y="265.5">5</text>
<text x="141.8" y="265.5">4</text>
<text x="221.8" y="265.5">3</text>
<text x="301.8" y="265.5">2</text>
<text x="381.8" y="265.5">1</text>
</g>
</svg>
